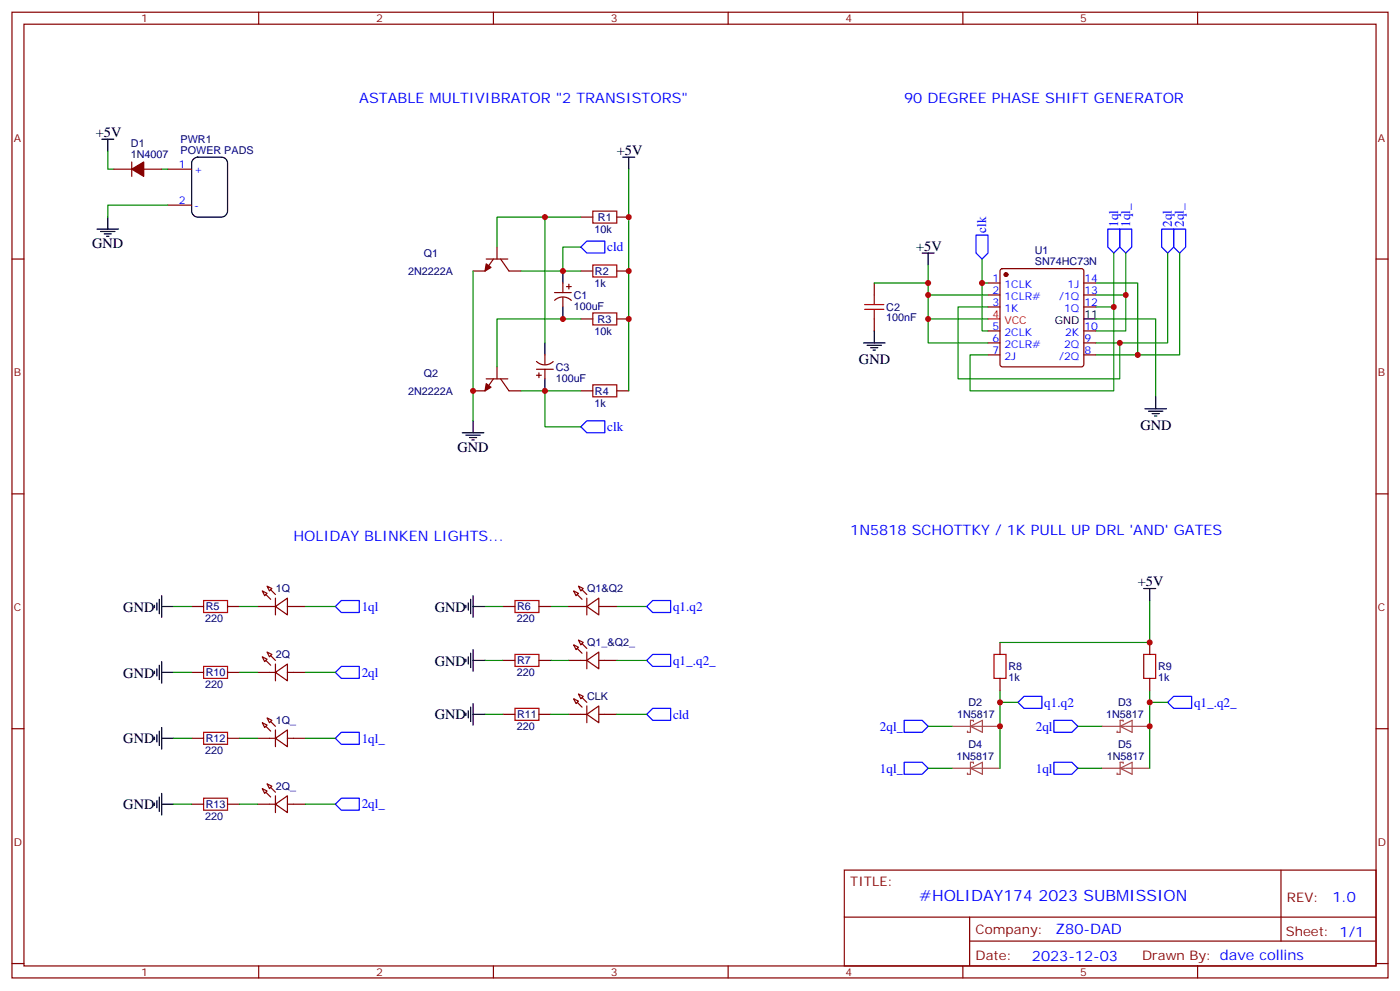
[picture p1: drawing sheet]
<svg xmlns="http://www.w3.org/2000/svg" width="412mm" height="292mm" viewBox="0 0 412 292" stroke-linecap="round" stroke-linejoin="round" font-family="sans-serif">
<g fill="none" stroke="#870000" stroke-width=".35">
<path d="M3.5 3.6h405.4v284.3h-405.4zM7.1 7.1h398.2v277.3h-398.2zM76.2 3.6v3.5M145.3 3.6v3.5M214.5 3.6v3.5M283.6 3.6v3.5M352.8 3.6v3.5M33.5 49.8h5.3M38.8 47.7v4.2M42.3 49.8h5.3M49.4 49.8h7M3.5 76.3h3.6"/>
<path d="M49.4 60.4h7M143.2 76.3h6.4M145.3 76.3l-2.4 3.5h-3.6M146.4 72.7v3.6M147.5 76.3l2.4 3.5h3.6M171.1 79.8h3.5M171.1 63.9h3.5M181.7 79.8h3.5M181.7 63.9h3.5M294.8 79.3l.5-.2h23.3l.5 .2 .2 .5v27.5l-.3 .5-.4 .2h-23.3l-.5-.2-.2-.5v-27.5zM405.3 76.3h3.6M163.3 86.1h5"/>
<path d="M163.4 88.4a3.5 3.5 0 0 1 4.9 .1M165.8 83.3v2.8M165.8 87.6v2.8M166.9 84.4h1.4M167.6 83.7v1.4M171.1 93.9h3.5M181.7 93.9h3.5M257.5 83.3v3.6M257.5 93.9v3.5M291 83.3h3.6M291 86.9h3.6M291 90.4h3.6"/>
<path d="M291 97.4h3.6M319.3 83.3h3.5M319.3 86.9h3.5M319.3 90.4h3.5M319.3 97.4h3.5M143.2 111.5h6.4M145.3 111.5l-2.4 3.6h-3.6M146.4 108v3.5M147.5 111.5l2.4 3.6h3.6M158 106.4a3.5 3.5 0 0 0 4.9 .1M158 108.7h5M158 110.5h1.5"/>
<path d="M158.7 109.8v1.4M160.5 104.5v2.8M160.5 108.7v2.8M171.1 115.1h3.5M181.7 115.1h3.5M291 101h3.6M291 104.5h3.6M319.3 101h3.5M319.3 104.5h3.5M3.5 145.4h3.6M405.3 145.4h3.6M56.4 178.6h3.6"/>
<path d="M67 178.6h3.6M75.8 178.6h5.3M77.3 174l1.4 .7-.7 .7zM78.7 172.6l1.4 .7-.7 .7zM81.1 178.6l3.6-2.5v4.9zM81.1 176.1v4.9M84.7 178.6h5.3M148.2 178.6h3.5M158.7 178.6h3.6M167.6 178.6h5.3M169 174l1.4 .7-.7 .7zM170.4 172.6l1.4 .7-.7 .7z"/>
<path d="M172.9 178.6l3.5-2.5v4.9zM172.9 176.1v4.9M176.4 178.6h5.3M56.4 198h3.6M67 198h3.6M75.8 198h5.3M77.3 193.4l1.4 .7-.7 .7zM78.7 192l1.4 .7-.7 .7zM81.1 198l3.6-2.5v4.9zM81.1 195.5v4.9M84.7 198h5.3M148.2 194.5h3.5"/>
<path d="M158.7 194.5h3.6M167.6 194.5h5.3M169 189.9l1.4 .7-.7 .7zM170.4 188.5l1.4 .7-.7 .7zM172.9 194.5l3.5-2.5v4.9zM172.9 192v4.9M176.4 194.5h5.3M294.6 189.2v3.5M294.6 199.7v3.6M338.7 189.2v3.5M338.7 199.7v3.6M3.5 214.6h3.6"/>
<path d="M56.4 217.4h3.6M67 217.4h3.6M75.8 217.4h5.3M77.3 212.8l1.4 .7-.7 .7zM78.7 211.4l1.4 .7-.7 .7zM81.1 217.4l3.6-2.5v5zM81.1 214.9v5M84.7 217.4h5.3M148.2 210.3h3.5M158.7 210.3h3.6M167.6 210.3h5.3M169 205.7l1.4 .7-.7 .8z"/>
<path d="M170.4 204.3l1.4 .7-.7 .7zM172.9 210.3l3.5-2.4v4.9zM172.9 207.9v4.9M176.4 210.3h5.3M405.3 214.6h3.6M56.4 236.8h3.6M67 236.8h3.6M75.8 236.8h5.3M77.3 232.2l1.4 .7-.7 .7zM78.7 230.8l1.4 .7-.7 .7zM81.1 236.8l3.6-2.5v5zM81.1 234.3v5"/>
<path d="M84.7 236.8h5.3M248.7 256.2h156.6v28.2h-156.6zM377.3 256.2v20.9M248.7 270h156.5M285.6 277.1h119.6M285.6 270v14.1M3.5 283.7h3.6M76.2 284.4v3.5M145.3 284.4v3.5M214.5 284.4v3.5M283.6 284.4v3.5M352.8 284.4v3.5"/>
<path d="M405.3 283.7h3.6"/>
</g>
<g fill="#870000" stroke="#870000" stroke-width=".35">
<path d="M143.2 77.7l1.4 1-1.7 1.1z"/>
<path d="M143.2 113l1.4 1-1.7 1.1z"/>
<path d="M78.3 175l1.4 1.5z"/>
<path d="M79.7 173.6l1.4 1.4z"/>
<path d="M78.3 194.5l1.4 1.4z"/>
<path d="M79.7 193l1.4 1.5z"/>
<path d="M78.3 213.9l1.4 1.4z"/>
<path d="M79.7 212.4l1.4 1.5z"/>
<path d="M78.3 233.3l1.4 1.4z"/>
<path d="M79.7 231.8l1.4 1.5z"/>
<path d="M170 175l1.4 1.5z"/>
<path d="M171.4 173.6l1.5 1.4z"/>
<path d="M170 190.9l1.4 1.4z"/>
<path d="M171.4 189.5l1.5 1.4z"/>
<path d="M170 206.8l1.4 1.4z"/>
<path d="M171.4 205.4l1.5 1.4z"/>
<path d="M38.8 49.8l3.5-2.1v4.2z"/>
<circle cx="296.3" cy="80.9" r=".53"/>
</g>
<g fill="none" stroke="#008700" stroke-width=".35">
<path d="M31.7 44.5v5.3h1.8M47.6 49.8h1.8M185.2 49.8v65.3M49.4 60.4h-17.7v3.5M139.3 79.8v44.1M146.4 72.7v-8.8h14.1v37.1M153.5 79.8h17.6M160.5 63.9h10.6M171.1 72.7h-5.3v7.1M273.4 78v15.9h17.6M289.3 76.3v7M328.1 74.5v15.9"/>
<path d="M331.6 74.5v12.4M344 74.5v26.5h-14.2M347.5 74.5v30h-12.4M171.1 93.9h-24.7v14.1M257.5 83.3h15.9M273.4 93.9v7.1h17.6M273.4 86.9h17.6M291 83.3h-1.7v14.1h1.7M291 90.4h-8.8v21.1h47.6v-10.5h-7M322.8 83.3h12.3v21.2h-12.3M322.8 90.4h5.3v24.7h-42.3v-10.6h5.2M322.8 86.9h8.8v10.5h-8.8"/>
<path d="M322.8 93.9h17.6v22.9M153.5 115.1h17.6M160.5 115.1v10.6h10.6M51.2 178.6h5.2M70.6 178.6h5.2M90 178.6h8.8M142.9 178.6h5.3M162.3 178.6h5.3M181.7 178.6h8.8M338.7 176.8v12.4h-44.1M51.2 198h5.2M70.6 198h5.2"/>
<path d="M90 198h8.8M142.9 194.5h5.3M162.3 194.5h5.3M181.7 194.5h8.8M51.2 217.4h5.2M70.6 217.4h5.2M90 217.4h8.8M142.9 210.3h5.3M162.3 210.3h5.3M181.7 210.3h8.8M273.4 213.9h7.1M294.6 203.3v22.9"/>
<path d="M294.6 206.8h5.3M317.5 213.9h7.1M338.7 203.3v22.9M338.7 206.8h5.3M51.2 236.8h5.2M70.6 236.8h5.2M90 236.8h8.8M273.4 226.2h7.1M317.5 226.2h7.1"/>
</g>
<g fill="none" stroke="#000" stroke-width=".35">
<path d="M30 41h3.5M31.7 41v3.5M57 46.8l1.2-.5h7.1a1.76 1.76 0 0 1 1.7 1.7v14.2a1.89 1.89 0 0 1-1.7 1.7h-7.1a1.89 1.89 0 0 1-1.8-1.7v-14.2zM183.4 46.3h3.6M185.2 46.3v3.5M28.6 67.5h6.3M29.6 68.2h4.3M30.7 68.9h2.1M31.4 69.6h.7M31.7 63.9v3.6M165.8 79.8v3.5M271.6 74.5h3.6"/>
<path d="M273.4 74.5v3.5M165.8 90.4v3.5M257.5 97.4v3.6M319.3 93.9h3.5M160.5 101v3.5M160.5 111.5v3.6M254.4 101h6.3M255.4 101.7h4.2M256.5 102.4h2.1M257.2 103.1h.7M340.4 116.8v3.6M136.2 127.4h6.3"/>
<path d="M137.2 128.1h4.3M138.3 128.8h2.1M139 129.5h.7M139.3 123.9v3.5M337.3 120.4h6.3M338.3 121.1h4.2M339.4 121.8h2.1M340.1 122.5h.7M45.5 178.2v.7M46.2 177.5v2.1M46.9 176.5v4.2M47.6 178.6h3.6"/>
<path d="M47.6 175.4v6.4M137.2 178.2v.7M137.9 177.5v2.1M138.6 176.5v4.2M139.3 175.4v6.4M139.3 178.6h3.6M336.9 173.3h3.5M338.7 173.3v3.5M45.5 197.6v.7M46.2 196.9v2.1M46.9 195.9v4.2M47.6 194.8v6.4"/>
<path d="M47.6 198h3.6M137.2 194.1v.7M137.9 193.4v2.1M138.6 192.3v4.3M139.3 191.3v6.3M139.3 194.5h3.6M45.5 217v.7M46.2 216.3v2.1M46.9 215.3v4.2M47.6 214.2v6.4M47.6 217.4h3.6M137.2 210v.7"/>
<path d="M137.9 209.3v2.1M138.6 208.2v4.2M139.3 207.2v6.3M139.3 210.3h3.6M45.5 236.4v.7M46.2 235.7v2.1M46.9 234.7v4.2M47.6 233.6v6.4M47.6 236.8h3.6"/>
</g>
<g fill="none" stroke="#a10000" stroke-width=".35">
<path d="M174.6 78h7.1v3.6h-7.1zM174.6 62.2h7.1v3.5h-7.1zM174.6 92.1h7.1v3.6h-7.1zM254.7 89.7h5.6M254.7 91.1h5.6M257.5 86.9v2.8M257.5 91.1v2.8M174.6 113.3h7.1v3.5h-7.1zM60 176.8h7v3.5h-7zM151.7 176.8h7v3.5h-7zM60 196.2h7v3.5h-7zM151.7 192.7h7v3.5h-7z"/>
<path d="M292.8 192.7h3.5v7h-3.5zM336.9 192.7h3.5v7h-3.5zM60 215.6h7v3.5h-7zM151.7 208.6h7v3.5h-7zM60 235h7v3.5h-7z"/>
</g>
<g fill="none" stroke="#00f" stroke-width=".35">
<path d="M171.1 72.7l1.8-1.7h5.3v3.5h-5.3zM287.5 69.2h3.5v5.3l-1.7 1.8-1.8-1.8zM326.3 67.5h3.5v5.2l-1.7 1.8-1.8-1.8zM329.8 67.5h3.6v5.2l-1.8 1.8-1.8-1.8zM342.2 67.5h3.5v5.2l-1.7 1.8-1.8-1.8zM345.7 67.5h3.5v5.2l-1.7 1.8-1.8-1.8zM171.1 125.7l1.8-1.8h5.3v3.5h-5.3zM98.8 178.6l1.7-1.8h5.3v3.5h-5.3zM190.5 178.6l1.8-1.8h5.3v3.5h-5.3zM98.8 198l1.7-1.8h5.3v3.5h-5.3zM190.5 194.5l1.8-1.8h5.3v3.5h-5.3zM98.8 217.4l1.7-1.8h5.3v3.5h-5.3z"/>
<path d="M190.5 210.3l1.8-1.7h5.3v3.5h-5.3zM266.3 212.1h5.3l1.8 1.8-1.8 1.7h-5.3zM299.9 206.8l1.7-1.8h5.3v3.6h-5.3zM310.4 212.1h5.3l1.8 1.8-1.8 1.7h-5.3zM345.7 205h5.3v3.6h-5.3l-1.7-1.8zM98.8 236.8l1.7-1.8h5.3v3.5h-5.3zM266.3 224.4h5.3l1.8 1.8-1.8 1.8h-5.3zM310.4 224.4h5.3l1.8 1.8-1.8 1.8h-5.3z"/>
</g>
<path d="M291 93.9h3.6" fill="none" stroke="#f00" stroke-width=".35"/>
<g fill="none" stroke="#a64a4a" stroke-width=".35">
<path d="M280.5 213.9h6.9M285.9 213.9l3.5-1.8v3.5zM286.7 212.4v-.3h-.8v3.5h-.9v-.3M287.6 213.9h7M324.6 213.9h6.9M330 213.9l3.5-1.8v3.5zM330.8 212.4v-.3h-.8v3.5h-.9v-.3M331.7 213.9h7M280.5 226.2h6.9M285.9 226.2l3.5-1.8v3.6zM286.7 224.8v-.4h-.8v3.6h-.9v-.4M287.6 226.2h7"/>
<path d="M324.6 226.2h6.9M330 226.2l3.5-1.8v3.6zM330.8 224.8v-.4h-.8v3.6h-.9v-.4M331.7 226.2h7"/>
</g>
<g fill="#c00">
<circle cx="139.3" cy="115.1" r=".88"/>
<circle cx="160.5" cy="115.1" r=".88"/>
<circle cx="165.8" cy="79.8" r=".88"/>
<circle cx="165.8" cy="93.9" r=".88"/>
<circle cx="160.5" cy="63.9" r=".88"/>
<circle cx="185.2" cy="79.8" r=".88"/>
<circle cx="185.2" cy="93.9" r=".88"/>
<circle cx="185.2" cy="63.9" r=".88"/>
<circle cx="273.4" cy="86.9" r=".88"/>
<circle cx="273.4" cy="93.9" r=".88"/>
<circle cx="289.3" cy="83.3" r=".88"/>
<circle cx="331.6" cy="86.9" r=".88"/>
<circle cx="328.1" cy="90.4" r=".88"/>
<circle cx="329.8" cy="101" r=".88"/>
<circle cx="335.1" cy="104.5" r=".88"/>
<circle cx="294.6" cy="213.9" r=".88"/>
<circle cx="338.7" cy="213.9" r=".88"/>
<circle cx="338.7" cy="189.2" r=".88"/>
<circle cx="273.4" cy="83.3" r=".88"/>
<circle cx="338.7" cy="206.8" r=".88"/>
<circle cx="294.6" cy="206.8" r=".88"/>
</g>
<text font-size="4.6" fill="#00f" x="270.8" y="265.2">#HOLIDAY174 2023 SUBMISSION</text>
<g font-size="4.2" fill="#00f">
<text x="105.8" y="30.4">ASTABLE MULTIVIBRATOR &quot;2 TRANSISTORS&quot;</text>
<text x="266.3" y="30.4">90 DEGREE PHASE SHIFT GENERATOR</text>
<text x="86.4" y="159.2">HOLIDAY BLINKEN LIGHTS...</text>
<text x="250.5" y="157.4">1N5818 SCHOTTKY / 1K PULL UP DRL 'AND' GATES</text>
<text x="392.5" y="265.4">1.0</text>
<text x="310.9" y="275">Z80-DAD</text>
<text x="304" y="282.8">2023-12-03</text>
</g>
<g font-size="4.2">
<text x="28.2" y="40.3">+5V</text>
<text x="181.7" y="45.6">+5V</text>
<text x="27.2" y="73.1">GND</text>
<text x="269.9" y="73.8">+5V</text>
<text x="253" y="107.2">GND</text>
<text x="335.9" y="126.6">GND</text>
<text x="134.8" y="133.1">GND</text>
<text x="335.1" y="172.6">+5V</text>
<text x="36.3" y="180.1">GND</text>
<text x="128" y="180.1">GND</text>
<text x="128" y="196">GND</text>
<text x="36.3" y="199.5">GND</text>
<text x="128" y="211.8">GND</text>
<text x="36.3" y="218.9">GND</text>
<text x="36.3" y="238.3">GND</text>
</g>
<g font-size="3.9" fill="#00f">
<text x="290.5" y="68.5" transform="rotate(-90 290.5 68.5)">clk</text>
<text x="329.3" y="66.7" transform="rotate(-90 329.3 66.7)">1ql</text>
<text x="332.9" y="66.7" transform="rotate(-90 332.9 66.7)">1ql_</text>
<text x="345.2" y="66.7" transform="rotate(-90 345.2 66.7)">2ql</text>
<text x="348.7" y="66.7" transform="rotate(-90 348.7 66.7)">2ql_</text>
<text x="178.9" y="73.9">cld</text>
<text x="178.9" y="126.9">clk</text>
<text x="106.5" y="179.8">1ql</text>
<text x="198.3" y="179.8">q1.q2</text>
<text x="198.3" y="195.7">q1_.q2_</text>
<text x="106.5" y="199.2">2ql</text>
<text x="307.6" y="208">q1.q2</text>
<text x="351.7" y="208">q1_.q2_</text>
<text x="198.3" y="211.6">cld</text>
<text x="259.2" y="215.1">2ql_</text>
<text x="305.1" y="215.1">2ql</text>
<text x="106.5" y="218.6">1ql_</text>
<text x="259.2" y="227.5">1ql_</text>
<text x="305.1" y="227.5">1ql</text>
<text x="106.5" y="238">2ql_</text>
</g>
<g font-size="3.9" fill="#800">
<text x="250.5" y="260.8">TITLE:</text>
<text x="379.1" y="265.4">REV:</text>
<text x="287.4" y="275">Company:</text>
<text x="378.7" y="275.6">Sheet: 1/1</text>
<text x="287.4" y="282.6">Date:</text>
<text x="336.4" y="282.7">Drawn By: dave collins</text>
</g>
<g font-size="3.2" fill="#800">
<text x="41.6" y="6.6">1</text>
<text x="110.8" y="6.6">2</text>
<text x="179.9" y="6.6">3</text>
<text x="249.1" y="6.6">4</text>
<text x="318.2" y="6.6">5</text>
<text x="4.1" y="41.7">A</text>
<text x="405.9" y="41.7">A</text>
<text x="4.1" y="110.8">B</text>
<text x="405.9" y="110.8">B</text>
<text x="4.1" y="180">C</text>
<text x="405.9" y="180">C</text>
<text x="4.1" y="249.1">D</text>
<text x="405.9" y="249.1">D</text>
<text x="41.6" y="287.4">1</text>
<text x="110.8" y="287.4">2</text>
<text x="179.9" y="287.4">3</text>
<text x="249.1" y="287.4">4</text>
<text x="318.2" y="287.4">5</text>
</g>
<g font-size="3.2" fill="#000080">
<text x="38.6" y="46.6">1N4007</text>
<text x="38.6" y="43.4">D1</text>
<text x="53.2" y="45.2">POWER PADS</text>
<text x="53.2" y="42">PWR1</text>
<text x="176.1" y="65.1">R1</text>
<text x="175.1" y="68.6">10k</text>
<text x="124.8" y="75.6">Q1</text>
<text x="304.8" y="74.8">U1</text>
<text x="120.2" y="80.9">2N2222A</text>
<text x="175.3" y="80.9">R2</text>
<text x="304.8" y="78">SN74HC73N</text>
<text x="169" y="88">C1</text>
<text x="175.1" y="84.5">1k</text>
<text x="169" y="91.3">100uF</text>
<text x="176.1" y="95">R3</text>
<text x="261.1" y="94.6">100nF</text>
<text x="261.1" y="91.4">C2</text>
<text x="175.1" y="98.6">10k</text>
<text x="124.8" y="110.9">Q2</text>
<text x="163.7" y="112.4">100uF</text>
<text x="163.7" y="109.2">C3</text>
<text x="120.2" y="116.2">2N2222A</text>
<text x="175.1" y="119.7">1k</text>
<text x="175.3" y="116.2">R4</text>
<text x="60.6" y="179.7">R5</text>
<text x="81.2" y="174.4">1Q</text>
<text x="152.3" y="179.7">R6</text>
<text x="173" y="174.4">Q1&amp;Q2</text>
<text x="60.5" y="183.2">220</text>
<text x="152.2" y="183.2">220</text>
<text x="173" y="190.3">Q1_&amp;Q2_</text>
<text x="81.2" y="193.8">2Q</text>
<text x="152.3" y="195.6">R7</text>
<text x="297" y="197.3">R8</text>
<text x="341.1" y="197.3">R9</text>
<text x="60.5" y="202.6">220</text>
<text x="60.6" y="199.1">R10</text>
<text x="152.2" y="199.1">220</text>
<text x="297" y="200.6">1k</text>
<text x="341.1" y="200.6">1k</text>
<text x="173" y="206.2">CLK</text>
<text x="285.2" y="207.8">D2</text>
<text x="329.3" y="207.8">D3</text>
<text x="81.2" y="213.3">1Q_</text>
<text x="152.2" y="215">220</text>
<text x="152.3" y="211.5">R11</text>
<text x="281.9" y="211.5">1N5817</text>
<text x="325.8" y="211.4">1N5817</text>
<text x="60.6" y="218.5">R12</text>
<text x="285.2" y="220.2">D4</text>
<text x="329.3" y="220.2">D5</text>
<text x="60.5" y="222">220</text>
<text x="281.7" y="223.7">1N5817</text>
<text x="326" y="223.8">1N5817</text>
<text x="81.2" y="232.7">2Q_</text>
<text x="60.6" y="237.9">R13</text>
<text x="60.5" y="241.4">220</text>
</g>
<g font-size="3.2" fill="#00f">
<text x="52.7" y="49.5">1</text>
<text x="57.1" y="50.9">+</text>
<text x="52.7" y="60">2</text>
<text x="57.1" y="61.5">-</text>
<text x="292.4" y="83">1</text>
<text x="319.4" y="83">14</text>
<text x="292.4" y="86.5">2</text>
<text x="295.9" y="84.7">1CLK</text>
<text x="295.9" y="88.3">1CLR#</text>
<text x="312" y="88.3">/1Q</text>
<text x="314.5" y="84.7">1J</text>
<text x="319.4" y="86.5">13</text>
<text x="292.4" y="90">3</text>
<text x="295.9" y="91.8">1K</text>
<text x="313.4" y="91.8">1Q</text>
<text x="319.4" y="90">12</text>
<text x="292.4" y="97.1">5</text>
<text x="292.4" y="100.6">6</text>
<text x="295.9" y="98.8">2CLK</text>
<text x="313.7" y="98.8">2K</text>
<text x="319.4" y="100.6">9</text>
<text x="319.4" y="97.1">10</text>
<text x="292.4" y="104.1">7</text>
<text x="295.9" y="102.4">2CLR#</text>
<text x="295.9" y="105.9">2J</text>
<text x="312" y="105.9">/2Q</text>
<text x="313.4" y="102.4">2Q</text>
<text x="319.4" y="104.1">8</text>
</g>
<g font-size="3.2" fill="#f00">
<text x="292.4" y="93.6">4</text>
<text x="295.9" y="95.3">VCC</text>
</g>
<g font-size="3.2">
<text x="310.7" y="95.3">GND</text>
<text x="319.4" y="93.6">11</text>
</g>
</svg>
